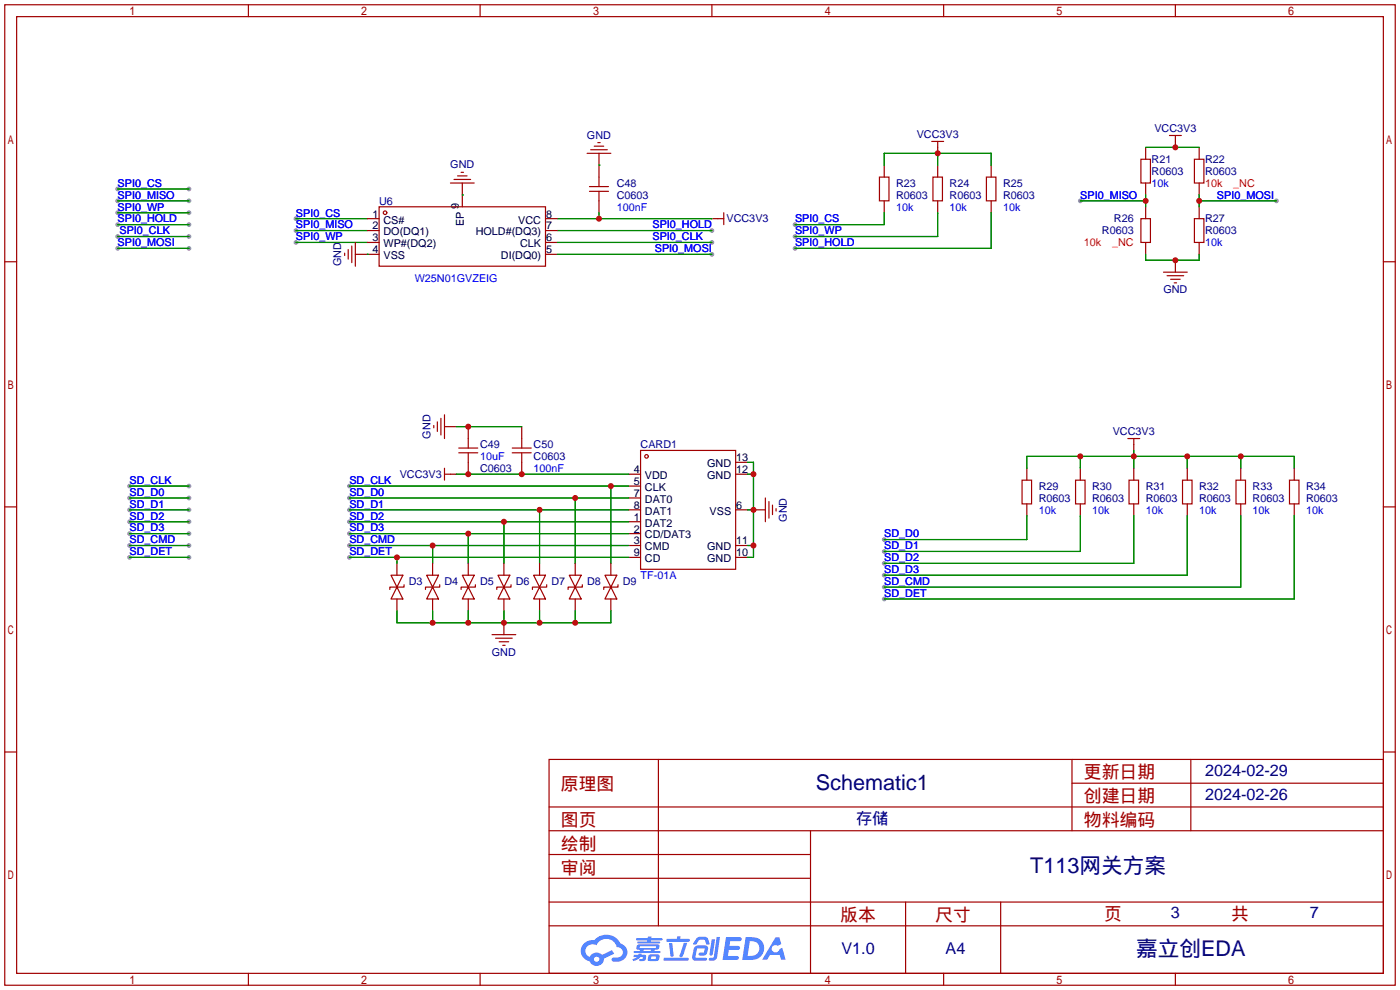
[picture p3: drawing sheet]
<svg xmlns="http://www.w3.org/2000/svg" width="299mm" height="212mm" viewBox="0 0 299 212" stroke-linecap="round" stroke-linejoin="round" font-family="sans-serif">
<g fill="#999">
<circle cx="63.2" cy="46.7" r=".51"/>
<circle cx="63.2" cy="51.8" r=".51"/>
<circle cx="63.2" cy="49.3" r=".51"/>
<circle cx="152.1" cy="49.3" r=".51"/>
<circle cx="169.9" cy="50.5" r=".51"/>
<circle cx="169.9" cy="53.1" r=".51"/>
<circle cx="169.9" cy="48" r=".51"/>
<circle cx="230.9" cy="42.9" r=".51"/>
<circle cx="272.8" cy="42.9" r=".51"/>
<circle cx="152.1" cy="54.4" r=".51"/>
<circle cx="189" cy="115.3" r=".51"/>
<circle cx="189" cy="117.9" r=".51"/>
<circle cx="189" cy="120.4" r=".51"/>
<circle cx="189" cy="122.9" r=".51"/>
<circle cx="189" cy="125.5" r=".51"/>
<circle cx="74.7" cy="106.4" r=".51"/>
<circle cx="74.7" cy="109" r=".51"/>
<circle cx="74.7" cy="111.5" r=".51"/>
<circle cx="74.7" cy="114" r=".51"/>
<circle cx="74.7" cy="116.6" r=".51"/>
<circle cx="74.7" cy="119.1" r=".51"/>
<circle cx="74.7" cy="103.9" r=".51"/>
<circle cx="189" cy="128" r=".51"/>
<circle cx="40.4" cy="40.4" r=".51"/>
<circle cx="25.1" cy="40.4" r=".51"/>
<circle cx="40.4" cy="45.5" r=".51"/>
<circle cx="25.1" cy="45.5" r=".51"/>
<circle cx="40.4" cy="42.9" r=".51"/>
<circle cx="25.1" cy="42.9" r=".51"/>
<circle cx="40.4" cy="48" r=".51"/>
<circle cx="25.1" cy="48" r=".51"/>
<circle cx="40.4" cy="50.5" r=".51"/>
<circle cx="25.1" cy="50.5" r=".51"/>
<circle cx="40.4" cy="53.1" r=".51"/>
<circle cx="25.1" cy="53.1" r=".51"/>
<circle cx="40.4" cy="106.4" r=".51"/>
<circle cx="27.7" cy="106.4" r=".51"/>
<circle cx="40.4" cy="109" r=".51"/>
<circle cx="27.7" cy="109" r=".51"/>
<circle cx="40.4" cy="103.9" r=".51"/>
<circle cx="27.7" cy="103.9" r=".51"/>
<circle cx="27.7" cy="111.5" r=".51"/>
<circle cx="40.4" cy="111.5" r=".51"/>
<circle cx="27.7" cy="114" r=".51"/>
<circle cx="40.4" cy="114" r=".51"/>
<circle cx="27.7" cy="116.6" r=".51"/>
<circle cx="40.4" cy="116.6" r=".51"/>
<circle cx="27.7" cy="119.1" r=".51"/>
<circle cx="40.4" cy="119.1" r=".51"/>
<circle cx="152.1" cy="51.8" r=".51"/>
</g>
<g fill="none" stroke="#a10000" stroke-width=".25">
<path d="M1 1h297.2v209.6h-297.2zM3.6 3.6h292.1v204.4h-292.1zM53.1 1v2.6M102.6 1v2.6M152.1 1v2.6M201.7 1v2.6M251.2 1v2.6M1 55.9h2.6M295.7 55.9h2.5M1 108.3h2.6M295.7 108.3h2.5M1 160.7h2.6"/>
<path d="M117.3 162.3h178.4v45.7h-178.4zM117.3 177.5h178.4M117.3 172.5h178.4M140.7 162.3v35.6M173.2 177.5v30.5M229.1 162.3v15.2M229.1 167.4h66.6M254.5 162.3v15.2M295.7 160.7h2.5M117.3 182.6h55.9M117.3 197.9h178.4M117.3 192.8h178.4"/>
<path d="M117.3 187.7h55.9M193.5 192.8v15.2M213.9 192.8v15.2M53.1 208v2.6M102.6 208v2.6M152.1 208v2.6M201.7 208v2.6M251.2 208v2.6"/>
</g>
<g fill="#5487ff">
<path d="M155.2 200.3h2.6a.48 .48 0 0 1 .7 .4 .48 .48 0 0 1-.6 .4h-1.8l-.2 1.1h1.9a.43 .43 0 0 1 .4 .4 .43 .43 0 0 1-.5 .4h-1.9l-.2 1.3h1.7a.45 .45 0 0 1 .5 .2 .45 .45 0 0 1-.1 .6h-3.3z"/>
<path d="M165.7 200.3h.9l.4 1.5-.8 .3a.84 .84 0 0 0-1.2 .3 .84 .84 0 0 0 .4 1.1 .84 .84 0 0 0 1.1-.4l.1-.2 .6-.3 .7 2.5h-1l-.2-1h-2.1l-.6 1h-1.1z"/>
<path d="M152.1 200.8h.7l-.5 3.1a.36 .36 0 0 1-.3 .3 .36 .36 0 0 1-.4-.3z"/>
<path d="M153.2 200.2h.7l-.6 4.3a1.13 1.13 0 0 1-1.8 .6l.2-.4h.7l.2-.2z"/>
<path d="M148.9 200.6l.6-.4h1a.77 .77 0 0 1 .9 .5l.3 1-.2 .2h-.5l-.3-.9-.2-.2-1 .1-.7 1-.6-.1-.1-.2z"/>
<path d="M148.4 202.4l.6-.3h1.7a.81 .81 0 0 1 .7 .5 .81 .81 0 0 1-.2 .8 .81 .81 0 0 1-.9 .8h-.7a.32 .32 0 0 1-.3-.3 .32 .32 0 0 1 .4-.3h.7l.2-.9-1.6 .1-.4 1.8 2.2 .1a.32 .32 0 0 1 .3 .4 .32 .32 0 0 1-.4 .2h-2.2l-.5-.3-.1-.5z"/>
<path d="M141.9 204.7h5a.33 .33 0 0 1 .3 .3 .33 .33 0 0 1-.3 .3h-4.9l-.2-.1z"/>
<path d="M146.1 201.5h.8l-.7 2a.98 .98 0 0 1-.7 1.1l-.3-.3z"/>
<path d="M143 201.6h.7l.3 2.5a.34 .34 0 0 1-.3 .4 .34 .34 0 0 1-.4-.3z"/>
<path d="M142.5 200.7h2.1l.3-.6h.6l-.1 .6h1.7a.32 .32 0 0 1 .4 .3 .32 .32 0 0 1-.4 .3h-4.5l-.2-.2z"/>
<path d="M135.5 204.1h.9l.1-.3h.6v.3h.8a.82 .82 0 0 1-.5 1.3h-.8v-.4l.7-.1 .1-.3a.68 .68 0 0 0-1 .4l-1.1 .4-.1-.4 .9-.5h-.7z"/>
<path d="M136 200.5h2.4l.1-.3h.7v.3h2.2l.2 .3-.2 .2h-2.3v.2h1.8l.2 .3-.2 .1h-4.5l-.1-.4h2l.1-.2h-2.3l-.1-.2z"/>
<path d="M159.4 200.3l-.8 4.9h1.7a2.5 2.5 0 0 0 3-2.5 2.5 2.5 0 0 0-3.1-2.4zM160.3 201.1a1.61 1.61 0 0 1 2 1.5 1.61 1.61 0 0 1-1.8 1.7h-.7z"/>
<path d="M136.2 202a.55 .55 0 0 0-.2 .8 .55 .55 0 0 0 .7 .2l.1 .3h-1.3v.3l5.4 .1 .3-.2-.2-.2h-1.2l.2-.3a.7 .7 0 0 0 .8-.3 .7 .7 0 0 0 0-.8l-4.2-.1zM136.8 202.3l3.3-.1 .1 .1-.2 .3h-3.2zM137.5 203h1.7l-.2 .3h-1.4z"/>
<path d="M138.6 204.2a1.05 1.05 0 0 0 0 1.2 2.91 2.91 0 0 0 2.2-.2 .98 .98 0 0 0 0-1.2h-1.6zM139.2 204.5l.9-.1 .1 .4-.2 .2-.8-.1z"/>
<path d="M124.9 201.6a2.23 2.23 0 0 0-.7 2.3 2.23 2.23 0 0 0 1.8 1.6 1.58 1.58 0 0 0 1.8 .9 1.58 1.58 0 0 0 1.3-1.5l2.2-1.1-.5-.7-2.1 1a1.65 1.65 0 0 0-2.7 .4 1.45 1.45 0 0 1-.8-1.9 1.45 1.45 0 0 1 2-.7l.3 .1a2.3 2.3 0 0 1 2.3-1.3 2.3 2.3 0 0 1 2 1.7 1.12 1.12 0 0 1 1.3 1 1.12 1.12 0 0 1-1.1 1.2h-.7a.45 .45 0 0 0-.6 .4 .45 .45 0 0 0 .5 .5 2.21 2.21 0 0 0 2.2-.5 2.21 2.21 0 0 0 .5-2.3 2.13 2.13 0 0 0-1.3-1.1 3.3 3.3 0 0 0-5.6-.7l-1.1 .1zM127 205a.57 .57 0 0 1 1.1 0 .57 .57 0 0 1-1.1 0z"/>
</g>
<g fill="none" stroke="#a10000" stroke-width=".25">
<path d="M96.3 39.1h5M97 38.4h3.6M97.8 37.6h2M98.6 36.8h.5M125.5 32.8h5.1M126 39.9h4M126.2 32h3.6M127 31.2h2M127.8 30.5h.5M128 37.8v2.1M188 37.8h2v5.1h-2zM199.1 30.2h2.6"/>
<path d="M199.4 37.8h2v5.1h-2zM200.4 30.2v1.3M210.8 37.8h2.1v5.1h-2.1zM243.8 34h2.1v5.1h-2.1zM249.9 29h2.6M251.2 29v1.2M255.3 34h2v5.1h-2zM73.7 54.1v.5M74.4 53.3v2.1M75.2 52.6v3.5M75.9 51.8v5.1M81 44.2h35.6v12.7h-35.6z"/>
<path d="M126 40.9h4M128 40.9v2M153.4 46.7h1.3M154.7 45.5v2.5M243.8 46.7h2.1v5.1h-2.1zM248.7 58.2h5M249.4 58.9h3.6M250.2 59.7h2M255.3 46.7h2v5.1h-2zM251 60.5h.5M92.7 90.9v.5M93.5 90.2v2"/>
<path d="M94.2 89.4v3.6M95 88.6v5.1M98 96.8h4.1M98 95.8h4.1M100.1 93.7v2.1M100.1 96.8v2M109.5 96.8h4M109.5 95.8h4M111.5 93.7v2.1M111.5 96.8v2M136.9 96.3h20.3v25.4h-20.3zM241 93.7h2.6"/>
<path d="M242.3 93.7v1.3M95 100.1v2.5M95 101.3h1.3M163.6 106.4v5.1M164.3 107.2v3.5M165.1 107.9v2.1M165.9 108.7v.5M218.4 102.6h2.1v5.1h-2.1zM229.9 102.6h2v5.1h-2zM241.3 102.6h2v5.1h-2zM252.7 102.6h2.1v5.1h-2.1zM264.2 102.6h2v5.1h-2z"/>
<path d="M275.6 102.6h2v5.1h-2zM83.6 122.9h2.5l-1.3 2.6zM84.8 125.5l1.3 2.5h-2.5zM86.4 125v.5h-3.1v.5M91.2 122.9h2.5l-1.2 2.6zM92.5 125.5l1.2 2.5h-2.5zM94 125v.5h-3.1v.5M98.8 122.9h2.5l-1.2 2.6zM100.1 125.5l1.2 2.5h-2.5zM101.6 125v.5h-3v.5M105.2 135.6h5M105.9 136.4h3.6"/>
<path d="M106.4 122.9h2.6l-1.3 2.6zM106.7 137.2h2M107.4 137.9h.5M107.7 125.5l1.3 2.5h-2.6zM109.2 125v.5h-3v.5M114 122.9h2.6l-1.3 2.6zM115.3 125.5l1.3 2.5h-2.6zM116.8 125v.5h-3v.5M121.7 122.9h2.5l-1.3 2.6zM122.9 125.5l1.3 2.5h-2.5zM124.5 125v.5h-3.1v.5M129.3 122.9h2.5l-1.2 2.6z"/>
<path d="M130.6 125.5l1.2 2.5h-2.5zM132.1 125v.5h-3.1v.5"/>
<circle cx="82.3" cy="45.5" r=".38"/>
<circle cx="138.2" cy="97.5" r=".38"/>
</g>
<g fill="none" stroke="#870000" stroke-width=".25">
<path d="M98.8 39.1v5.1M128 32.8v5M189 35.3v2.5M200.4 31.5v1.3M200.4 35.3v2.5M211.8 35.3v2.5M244.9 31.5v2.5M244.9 39.1v2.6M251.2 30.2v1.3M256.3 31.5v2.5M256.3 39.1v2.6M75.9 54.4h5.1"/>
<path d="M78.5 46.7h2.5M78.5 49.3h2.5M78.5 51.8h2.5M116.6 46.7h2.5M116.6 54.4h2.5M116.6 49.3h2.5M116.6 51.8h2.5M128 42.9v2.6M152.1 46.7h1.3M189 42.9v2.6M200.4 42.9v2.6M211.8 42.9v2.6"/>
<path d="M244.9 44.2v2.5M244.9 51.8v2.6M251.2 55.6v2.6M256.3 44.2v2.5M256.3 51.8v2.6M95 91.2h2.5M100.1 91.2v2.5M100.1 98.8v2.5M111.5 91.2v2.5M111.5 98.8v2.5M157.2 98.8h2.6M242.3 95v1.3"/>
<path d="M96.3 101.3h1.2M134.4 101.3h2.5M134.4 116.6h2.5M134.4 119.1h2.5M134.4 109h2.5M134.4 106.4h2.5M134.4 103.9h2.5M134.4 114h2.5M134.4 111.5h2.5M157.2 101.3h2.6M157.2 116.6h2.6M157.2 119.1h2.6"/>
<path d="M157.2 109h2.6M161 109h2.6M219.5 100.1v2.5M219.5 107.7v2.5M230.9 100.1v2.5M230.9 107.7v2.5M242.3 100.1v2.5M242.3 107.7v2.5M253.7 100.1v2.5M253.7 107.7v2.5M265.2 100.1v2.5M265.2 107.7v2.5"/>
<path d="M276.6 100.1v2.5M276.6 107.7v2.5M84.8 120.4v2.5M84.8 128v2.6M92.5 120.4v2.5M92.5 128v2.6M100.1 120.4v2.5M100.1 128v2.6M107.7 120.4v2.5M107.7 128v2.6M107.7 133.1v2.5M115.3 120.4v2.5"/>
<path d="M115.3 128v2.6M122.9 120.4v2.5M122.9 128v2.6M130.6 120.4v2.5M130.6 128v2.6"/>
</g>
<g fill="none" stroke="#008700" stroke-width=".25">
<path d="M128 35.3h.1M189 35.3v-2.5h22.8v2.5M200.4 32.8v2.5M244.9 31.5h11.4M25.1 50.5h15.3M25.1 53.1h15.3M25.1 48h15.3M25.1 42.9h15.3M25.1 40.4h15.3M25.1 45.5h15.3M63.2 46.7h15.3M63.2 51.8h15.3"/>
<path d="M63.2 49.3h15.3M78.5 54.4h.1M98.8 41.7h.1M119.1 46.7h33M119.1 51.8h33M119.1 49.3h33M119.1 54.4h33M128 45.5v1.2M189 45.5v2.5h-19.1M200.4 45.5v5h-30.5M211.8 45.5v7.6h-41.9M230.9 42.9h14"/>
<path d="M244.9 41.7v2.5M244.9 54.4v1.2h11.4v-1.2M256.3 41.7v2.5M256.3 42.9h16.5M97.5 91.2h14M159.8 98.8h1.2v20.3h-1.2M230.9 97.5v2.6M242.3 96.3v3.8M253.7 97.5v2.6M265.2 97.5v2.6M27.7 106.4h12.7M27.7 109h12.7"/>
<path d="M27.7 111.5h12.7M27.7 114h12.7M27.7 116.6h12.7M27.7 119.1h12.7M27.7 103.9h12.7M74.7 106.4h59.7M74.7 109h59.7M74.7 111.5h59.7M74.7 114h59.7M74.7 116.6h59.7M74.7 119.1h59.7M74.7 103.9h59.7"/>
<path d="M84.8 119.1v1.3M92.5 116.6v3.8M97.5 101.3h36.9M100.1 114v6.4M107.7 111.5v8.9M115.3 109v11.4M122.9 106.4v14M130.6 103.9v16.5M159.8 101.3h1.2M159.8 109h1.2M159.8 116.6h1.2M219.5 100.1v-2.6h57.1v2.6"/>
<path d="M219.5 110.2v5.1h-30.5M230.9 110.2v7.7h-41.9M242.3 110.2v10.2h-53.3M253.7 110.2v12.7h-64.7M265.2 110.2v15.3h-76.2M276.6 110.2v17.8h-87.6M84.8 130.6v2.5h45.8v-2.5M92.5 130.6v2.5M100.1 130.6v2.5M107.7 130.6v2.5M115.3 130.6v2.5M122.9 130.6v2.5"/>
</g>
<g fill="#c00">
<circle cx="128" cy="46.7" r=".63"/>
<circle cx="200.4" cy="32.8" r=".63"/>
<circle cx="251.2" cy="31.5" r=".63"/>
<circle cx="251.2" cy="55.6" r=".63"/>
<circle cx="244.9" cy="42.9" r=".63"/>
<circle cx="256.3" cy="42.9" r=".63"/>
<circle cx="100.1" cy="101.3" r=".63"/>
<circle cx="111.5" cy="101.3" r=".63"/>
<circle cx="100.1" cy="91.2" r=".63"/>
<circle cx="230.9" cy="97.5" r=".63"/>
<circle cx="253.7" cy="97.5" r=".63"/>
<circle cx="242.3" cy="97.5" r=".63"/>
<circle cx="265.2" cy="97.5" r=".63"/>
<circle cx="122.9" cy="106.4" r=".63"/>
<circle cx="115.3" cy="109" r=".63"/>
<circle cx="107.7" cy="111.5" r=".63"/>
<circle cx="100.1" cy="114" r=".63"/>
<circle cx="92.5" cy="116.6" r=".63"/>
<circle cx="84.8" cy="119.1" r=".63"/>
<circle cx="130.6" cy="103.9" r=".63"/>
<circle cx="161" cy="109" r=".63"/>
<circle cx="161" cy="101.3" r=".63"/>
<circle cx="161" cy="116.6" r=".63"/>
<circle cx="92.5" cy="133.1" r=".63"/>
<circle cx="100.1" cy="133.1" r=".63"/>
<circle cx="107.7" cy="133.1" r=".63"/>
<circle cx="115.3" cy="133.1" r=".63"/>
<circle cx="122.9" cy="133.1" r=".63"/>
</g>
<g font-size="4.6" fill="#000080">
<text x="174.4" y="168.8">Schematic1</text>
<text x="220.2" y="186.6">T113网关方案</text>
<text x="242.8" y="204.3">嘉立创EDA</text>
</g>
<g font-size="3.8" fill="#a00000">
<text x="231.6" y="166.4">更新日期</text>
<text x="119.9" y="168.9">原理图</text>
<text x="231.6" y="171.5">创建日期</text>
<text x="119.9" y="176.5">图页</text>
<text x="231.6" y="176.5">物料编码</text>
<text x="119.9" y="181.6">绘制</text>
<text x="119.9" y="186.7">审阅</text>
<text x="179.6" y="196.9">版本</text>
<text x="199.9" y="196.9">尺寸</text>
<text x="236" y="196.6">页</text>
<text x="263.1" y="196.6">共</text>
</g>
<g font-size="3.5" fill="#000080">
<text x="257.6" y="165.9">2024-02-29</text>
<text x="257.6" y="171">2024-02-26</text>
<text x="183" y="176">存储</text>
<text x="250.2" y="196.1">3</text>
<text x="280" y="196.1">7</text>
<text x="179.8" y="204">V1.0</text>
<text x="202.1" y="204">A4</text>
</g>
<g font-size="2.3" fill="#000080">
<text x="125.5" y="29.6">GND</text>
<text x="195.9" y="29.5">VCC3V3</text>
<text x="246.7" y="28.3">VCC3V3</text>
<text x="96.2" y="36">GND</text>
<text x="246.1" y="34.8">R21</text>
<text x="257.6" y="34.8">R22</text>
<text x="131.8" y="39.9">C48</text>
<text x="191.5" y="39.9">R23</text>
<text x="202.9" y="39.9">R24</text>
<text x="214.4" y="39.9">R25</text>
<text x="246.1" y="37.4">R0603</text>
<text x="257.6" y="37.4">R0603</text>
<text x="81" y="43.7">U6</text>
<text x="131.8" y="42.5">C0603</text>
<text x="155.3" y="47.5">VCC3V3</text>
<text x="191.5" y="42.5">R0603</text>
<text x="202.9" y="42.5">R0603</text>
<text x="214.4" y="42.5">R0603</text>
<text x="238.1" y="47.5">R26</text>
<text x="257.6" y="47.5">R27</text>
<text x="235.5" y="50.1">R0603</text>
<text x="257.6" y="50.1">R0603</text>
<text x="72.9" y="56.9" transform="rotate(-90 72.9 56.9)">GND</text>
<text x="248.6" y="62.7">GND</text>
<text x="92" y="93.8" transform="rotate(-90 92 93.8)">GND</text>
<text x="102.6" y="95.8">C49</text>
<text x="114" y="95.8">C50</text>
<text x="136.9" y="95.8">CARD1</text>
<text x="237.8" y="93">VCC3V3</text>
<text x="102.6" y="100.9">C0603</text>
<text x="114" y="98.3">C0603</text>
<text x="85.4" y="102.2">VCC3V3</text>
<text x="222" y="104.7">R29</text>
<text x="222" y="107.2">R0603</text>
<text x="233.4" y="104.7">R30</text>
<text x="233.4" y="107.2">R0603</text>
<text x="244.9" y="104.7">R31</text>
<text x="244.9" y="107.2">R0603</text>
<text x="256.3" y="104.7">R32</text>
<text x="256.3" y="107.2">R0603</text>
<text x="267.7" y="104.7">R33</text>
<text x="267.7" y="107.2">R0603</text>
<text x="279.1" y="104.7">R34</text>
<text x="279.1" y="107.2">R0603</text>
<text x="168.2" y="111.5" transform="rotate(-90 168.2 111.5)">GND</text>
<text x="87.4" y="125">D3</text>
<text x="95" y="125">D4</text>
<text x="102.6" y="125">D5</text>
<text x="110.2" y="125">D6</text>
<text x="117.9" y="125">D7</text>
<text x="125.5" y="125">D8</text>
<text x="133.1" y="125">D9</text>
<text x="105.1" y="140.1">GND</text>
</g>
<g font-size="2.3" fill="#00f">
<text x="25.1" y="39.9">SPI0_CS</text>
<text x="246.1" y="39.9">10k</text>
<text x="25.1" y="47.5">SPI0_HOLD</text>
<text x="25.1" y="45">SPI0_WP</text>
<text x="25.1" y="42.5">SPI0_MISO</text>
<text x="63.2" y="46.3">SPI0_CS</text>
<text x="131.8" y="45">100nF</text>
<text x="169.9" y="47.5">SPI0_CS</text>
<text x="191.5" y="45">10k</text>
<text x="202.9" y="45">10k</text>
<text x="214.4" y="45">10k</text>
<text x="230.9" y="42.5">SPI0_MISO</text>
<text x="260.1" y="42.5">SPI0_MOSI</text>
<text x="25.1" y="52.6">SPI0_MOSI</text>
<text x="25.5" y="50.1">SPI0_CLK</text>
<text x="63.2" y="51.4">SPI0_WP</text>
<text x="63.2" y="48.8">SPI0_MISO</text>
<text x="139.4" y="48.8">SPI0_HOLD</text>
<text x="139.4" y="51.4">SPI0_CLK</text>
<text x="140" y="53.9">SPI0_MOSI</text>
<text x="169.9" y="50.1">SPI0_WP</text>
<text x="169.9" y="52.6">SPI0_HOLD</text>
<text x="257.6" y="52.6">10k</text>
<text x="88.6" y="60.2">W25N01GVZEIG</text>
<text x="102.6" y="98.3">10uF</text>
<text x="114" y="100.9">100nF</text>
<text x="27.7" y="106">SD_D0</text>
<text x="27.7" y="103.4">SD_CLK</text>
<text x="74.7" y="106">SD_D0</text>
<text x="74.7" y="103.4">SD_CLK</text>
<text x="27.7" y="108.5">SD_D1</text>
<text x="27.7" y="111">SD_D2</text>
<text x="27.7" y="113.6">SD_D3</text>
<text x="74.7" y="108.5">SD_D1</text>
<text x="74.7" y="111">SD_D2</text>
<text x="74.7" y="113.6">SD_D3</text>
<text x="222" y="109.8">10k</text>
<text x="233.4" y="109.8">10k</text>
<text x="244.9" y="109.8">10k</text>
<text x="256.3" y="109.8">10k</text>
<text x="267.7" y="109.8">10k</text>
<text x="279.1" y="109.8">10k</text>
<text x="27.7" y="116.1">SD_CMD</text>
<text x="27.7" y="118.7">SD_DET</text>
<text x="74.7" y="116.1">SD_CMD</text>
<text x="74.7" y="118.7">SD_DET</text>
<text x="189" y="114.9">SD_D0</text>
<text x="189" y="117.4">SD_D1</text>
<text x="189" y="119.9">SD_D2</text>
<text x="136.9" y="123.7">TF-01A</text>
<text x="189" y="122.5">SD_D3</text>
<text x="189" y="125">SD_CMD</text>
<text x="189" y="127.6">SD_DET</text>
</g>
<g font-size="2.3" fill="#f00">
<text x="257.6" y="39.9">10k</text>
<text x="263.6" y="39.9">_NC</text>
<text x="231.7" y="52.6">10k</text>
<text x="237.7" y="52.6">_NC</text>
</g>
<g font-size="2.3">
<text x="79.6" y="46.5">1</text>
<text x="82" y="47.8">CS#</text>
<text x="98.1" y="44.7" transform="rotate(-90 98.1 44.7)">9</text>
<text x="110.8" y="47.8">VCC</text>
<text x="116.7" y="46.5">8</text>
<text x="79.6" y="49">2</text>
<text x="79.6" y="51.6">3</text>
<text x="82" y="50.3">DO(DQ1)</text>
<text x="82" y="52.9">WP#(DQ2)</text>
<text x="99.1" y="48.3" transform="rotate(-90 99.1 48.3)">EP</text>
<text x="101.7" y="50.3">HOLD#(DQ3)</text>
<text x="111.2" y="52.9">CLK</text>
<text x="116.7" y="51.6">6</text>
<text x="116.7" y="49">7</text>
<text x="79.6" y="54.1">4</text>
<text x="82" y="55.4">VSS</text>
<text x="107.1" y="55.4">DI(DQ0)</text>
<text x="116.7" y="54.1">5</text>
<text x="135.5" y="101.1">4</text>
<text x="151.2" y="99.8">GND</text>
<text x="157.4" y="98.6">13</text>
<text x="157.4" y="101.1">12</text>
<text x="135.5" y="106.2">7</text>
<text x="135.5" y="103.7">5</text>
<text x="137.8" y="107.5">DAT0</text>
<text x="137.8" y="104.9">CLK</text>
<text x="137.8" y="102.4">VDD</text>
<text x="151.2" y="102.4">GND</text>
<text x="135.5" y="108.7">8</text>
<text x="135.5" y="113.8">2</text>
<text x="135.5" y="111.3">1</text>
<text x="137.8" y="110">DAT1</text>
<text x="137.8" y="112.5">DAT2</text>
<text x="151.7" y="110">VSS</text>
<text x="157.4" y="108.7">6</text>
<text x="135.5" y="118.9">9</text>
<text x="135.5" y="116.4">3</text>
<text x="137.8" y="117.6">CMD</text>
<text x="137.8" y="115.1">CD/DAT3</text>
<text x="151.2" y="117.6">GND</text>
<text x="157.4" y="116.4">11</text>
<text x="157.4" y="118.9">10</text>
<text x="137.8" y="120.2">CD</text>
<text x="151.2" y="120.2">GND</text>
</g>
</svg>
